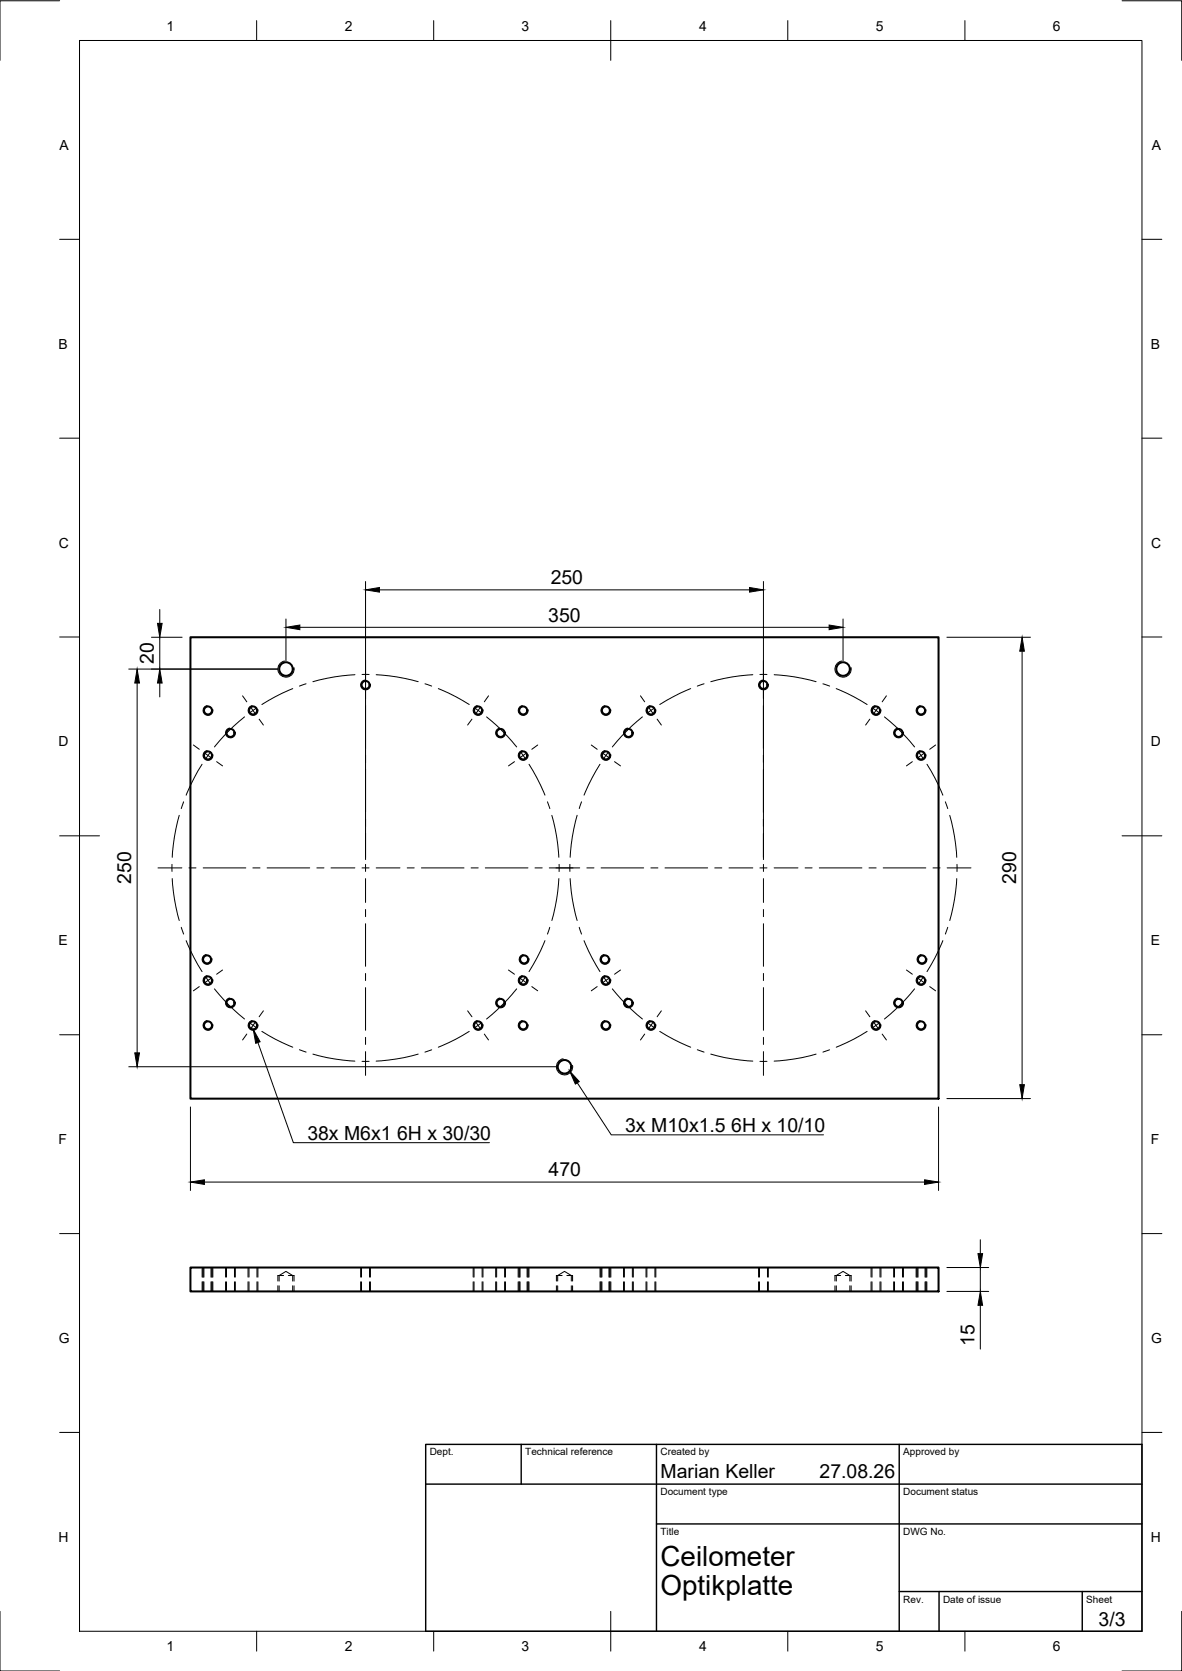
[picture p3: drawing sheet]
<svg xmlns="http://www.w3.org/2000/svg" width="297mm" height="420mm" viewBox="0 0 297 420" stroke-linecap="round" stroke-linejoin="round" font-family="sans-serif">
<!-- layer: Visible -->
<g fill="none" stroke="#000" stroke-width=".51">
<path d="M47.9 160.2h188v116h-188zM47.9 318.7h188v6h-188z"/>
<circle cx="52.3" cy="178.6" r="1.01"/>
<circle cx="63.6" cy="178.6" r="1.01"/>
<circle cx="71.9" cy="168.2" r="1.7"/>
<circle cx="91.9" cy="172.2" r="1.01"/>
<circle cx="120.2" cy="178.6" r="1.01"/>
<circle cx="131.5" cy="178.6" r="1.01"/>
<circle cx="152.3" cy="178.6" r="1.01"/>
<circle cx="163.6" cy="178.6" r="1.01"/>
<circle cx="191.9" cy="172.2" r="1.01"/>
<circle cx="211.9" cy="168.2" r="1.7"/>
<circle cx="220.1" cy="178.6" r="1.01"/>
<circle cx="231.5" cy="178.6" r="1.01"/>
<circle cx="52.3" cy="189.9" r="1.01"/>
<circle cx="57.9" cy="184.3" r="1.01"/>
<circle cx="125.8" cy="184.3" r="1.01"/>
<circle cx="131.5" cy="189.9" r="1.01"/>
<circle cx="152.3" cy="189.9" r="1.01"/>
<circle cx="157.9" cy="184.3" r="1.01"/>
<circle cx="225.8" cy="184.3" r="1.01"/>
<circle cx="231.5" cy="189.9" r="1.01"/>
<circle cx="52" cy="241.2" r="1.01"/>
<circle cx="52.3" cy="246.5" r="1.01"/>
<circle cx="52.3" cy="257.8" r="1.01"/>
<circle cx="57.9" cy="252.2" r="1.01"/>
<circle cx="63.6" cy="257.8" r="1.01"/>
<circle cx="120.2" cy="257.8" r="1.01"/>
<circle cx="125.8" cy="252.2" r="1.01"/>
<circle cx="131.5" cy="257.8" r="1.01"/>
<circle cx="131.5" cy="246.5" r="1.01"/>
<circle cx="131.7" cy="241.2" r="1.01"/>
<circle cx="152" cy="241.2" r="1.01"/>
<circle cx="152.3" cy="246.5" r="1.01"/>
<circle cx="152.3" cy="257.8" r="1.01"/>
<circle cx="157.9" cy="252.2" r="1.01"/>
<circle cx="163.6" cy="257.8" r="1.01"/>
<circle cx="220.1" cy="257.8" r="1.01"/>
<circle cx="225.8" cy="252.2" r="1.01"/>
<circle cx="231.5" cy="246.5" r="1.01"/>
<circle cx="231.5" cy="257.8" r="1.01"/>
<circle cx="231.7" cy="241.2" r="1.01"/>
<circle cx="141.9" cy="268.2" r="1.7"/>
</g>
<!-- layer: Visible Narrow -->
<g fill="none" stroke="#000" stroke-width=".25">
<path d="M52.1 177.4a1.24 1.24 0 0 0-1 1.5 1.24 1.24 0 0 0 1.4 1 1.24 1.24 0 0 0 1-1.5M63.4 177.4a1.24 1.24 0 0 0-1 1.5 1.24 1.24 0 0 0 1.4 1 1.24 1.24 0 0 0 1-1.5M71.5 166.2a2.04 2.04 0 0 0-1.6 2.4 2.04 2.04 0 0 0 2.3 1.6 2.04 2.04 0 0 0 1.7-2.3M91.7 171a1.24 1.24 0 0 0-1 1.4 1.24 1.24 0 0 0 1.4 1 1.24 1.24 0 0 0 1-1.4M119.9 177.4a1.24 1.24 0 0 0-1 1.5 1.24 1.24 0 0 0 1.5 1 1.24 1.24 0 0 0 1-1.5M131.3 177.4a1.24 1.24 0 0 0-1 1.5 1.24 1.24 0 0 0 1.4 1 1.24 1.24 0 0 0 1-1.5M152 177.4a1.24 1.24 0 0 0-1 1.5 1.24 1.24 0 0 0 1.5 1 1.24 1.24 0 0 0 1-1.5M163.4 177.4a1.24 1.24 0 0 0-1 1.5 1.24 1.24 0 0 0 1.4 1 1.24 1.24 0 0 0 1-1.5M191.7 171a1.24 1.24 0 0 0-1.1 1.4 1.24 1.24 0 0 0 1.5 1 1.24 1.24 0 0 0 1-1.4M211.5 166.2a2.04 2.04 0 0 0-1.6 2.4 2.04 2.04 0 0 0 2.3 1.6 2.04 2.04 0 0 0 1.7-2.3M219.9 177.4a1.24 1.24 0 0 0-1 1.5 1.24 1.24 0 0 0 1.5 1 1.24 1.24 0 0 0 1-1.5M231.3 177.4a1.24 1.24 0 0 0-1.1 1.5 1.24 1.24 0 0 0 1.5 1 1.24 1.24 0 0 0 1-1.5"/>
<path d="M52.1 188.7a1.24 1.24 0 0 0-1 1.5 1.24 1.24 0 0 0 1.4 1 1.24 1.24 0 0 0 1-1.5M57.7 183.1a1.24 1.24 0 0 0-1 1.4 1.24 1.24 0 0 0 1.4 1 1.24 1.24 0 0 0 1-1.4M125.6 183.1a1.24 1.24 0 0 0-1 1.4 1.24 1.24 0 0 0 1.4 1 1.24 1.24 0 0 0 1-1.4M131.3 188.7a1.24 1.24 0 0 0-1 1.5 1.24 1.24 0 0 0 1.4 1 1.24 1.24 0 0 0 1-1.5M152 188.7a1.24 1.24 0 0 0-1 1.5 1.24 1.24 0 0 0 1.5 1 1.24 1.24 0 0 0 1-1.5M157.7 183.1a1.24 1.24 0 0 0-1 1.4 1.24 1.24 0 0 0 1.5 1 1.24 1.24 0 0 0 1-1.4M225.6 183.1a1.24 1.24 0 0 0-1 1.4 1.24 1.24 0 0 0 1.4 1 1.24 1.24 0 0 0 1-1.4M231.3 188.7a1.24 1.24 0 0 0-1.1 1.5 1.24 1.24 0 0 0 1.5 1 1.24 1.24 0 0 0 1-1.5M51.8 240a1.24 1.24 0 0 0-1 1.4 1.24 1.24 0 0 0 1.5 1 1.24 1.24 0 0 0 1-1.4M52.1 256.6a1.24 1.24 0 0 0-1 1.4 1.24 1.24 0 0 0 1.4 1 1.24 1.24 0 0 0 1-1.4M52.1 245.3a1.24 1.24 0 0 0-1 1.4 1.24 1.24 0 0 0 1.4 1 1.24 1.24 0 0 0 1-1.4M57.7 250.9a1.24 1.24 0 0 0-1 1.5 1.24 1.24 0 0 0 1.4 1 1.24 1.24 0 0 0 1-1.4"/>
<path d="M63.4 256.6a1.24 1.24 0 0 0-1 1.4 1.24 1.24 0 0 0 1.4 1 1.24 1.24 0 0 0 1-1.4M119.9 256.6a1.24 1.24 0 0 0-1 1.4 1.24 1.24 0 0 0 1.5 1 1.24 1.24 0 0 0 1-1.4M125.6 250.9a1.24 1.24 0 0 0-1 1.5 1.24 1.24 0 0 0 1.4 1 1.24 1.24 0 0 0 1-1.4M131.3 245.3a1.24 1.24 0 0 0-1 1.4 1.24 1.24 0 0 0 1.4 1 1.24 1.24 0 0 0 1-1.4M131.3 256.6a1.24 1.24 0 0 0-1 1.4 1.24 1.24 0 0 0 1.4 1 1.24 1.24 0 0 0 1-1.4M131.5 240a1.24 1.24 0 0 0-1 1.4 1.24 1.24 0 0 0 1.4 1 1.24 1.24 0 0 0 1-1.4M151.8 240a1.24 1.24 0 0 0-1 1.4 1.24 1.24 0 0 0 1.4 1 1.24 1.24 0 0 0 1-1.4M152 256.6a1.24 1.24 0 0 0-1 1.4 1.24 1.24 0 0 0 1.5 1 1.24 1.24 0 0 0 1-1.4M152 245.3a1.24 1.24 0 0 0-1 1.4 1.24 1.24 0 0 0 1.5 1 1.24 1.24 0 0 0 1-1.4M157.7 250.9a1.24 1.24 0 0 0-1 1.5 1.24 1.24 0 0 0 1.5 1 1.24 1.24 0 0 0 1-1.4M163.4 256.6a1.24 1.24 0 0 0-1 1.4 1.24 1.24 0 0 0 1.4 1 1.24 1.24 0 0 0 1-1.4M219.9 256.6a1.24 1.24 0 0 0-1 1.4 1.24 1.24 0 0 0 1.5 1 1.24 1.24 0 0 0 1-1.4"/>
<path d="M225.6 250.9a1.24 1.24 0 0 0-1 1.5 1.24 1.24 0 0 0 1.4 1 1.24 1.24 0 0 0 1-1.4M231.3 256.6a1.24 1.24 0 0 0-1.1 1.4 1.24 1.24 0 0 0 1.5 1 1.24 1.24 0 0 0 1-1.4M231.3 245.3a1.24 1.24 0 0 0-1.1 1.4 1.24 1.24 0 0 0 1.5 1 1.24 1.24 0 0 0 1-1.4M231.5 240a1.24 1.24 0 0 0-1 1.4 1.24 1.24 0 0 0 1.4 1 1.24 1.24 0 0 0 1-1.4M141.5 266.2a2.04 2.04 0 0 0-1.6 2.4 2.04 2.04 0 0 0 2.3 1.6 2.04 2.04 0 0 0 1.7-2.3"/>
</g>
<!-- layer: Hidden -->
<g fill="none" stroke="#000" stroke-width=".25">
<path d="M51 318.7v2.4M51.2 318.7v2.4M53 318.7v2.4M53.3 318.7v2.4M56.9 318.7v2.4M58.9 318.7v2.4M62.6 318.7v2.4M64.6 318.7v2.4M90.8 318.7v2.4M92.9 318.7v2.4M119.1 318.7v2.4M121.2 318.7v2.4"/>
<path d="M124.8 318.7v2.4M126.8 318.7v2.4M130.5 318.7v2.4M130.7 318.7v2.4M132.5 318.7v2.4M132.7 318.7v2.4M151 318.7v2.4M151.3 318.7v2.4M153 318.7v2.4M153.3 318.7v2.4M156.9 318.7v2.4M158.9 318.7v2.4"/>
<path d="M162.6 318.7v2.4M164.6 318.7v2.4M190.9 318.7v2.4M192.9 318.7v2.4M219.1 318.7v2.4M221.1 318.7v2.4M224.8 318.7v2.4M226.8 318.7v2.4M230.4 318.7v2.4M230.7 318.7v2.4M232.5 318.7v2.4M232.7 318.7v2.4"/>
<path d="M51 322.3v2.4M51.2 322.3v2.4M53 322.3v2.4M53.3 322.3v2.4M56.9 322.3v2.4M58.9 322.3v2.4M62.6 322.3v2.4M64.6 322.3v2.4M69.8 320.7h1.5M70.1 322.1v-1.4l1.8-1 1.7 1v1.4M70.1 323.3v1.4M72.5 320.7h1.4"/>
<path d="M73.6 323.3v1.4M90.8 322.3v2.4M92.9 322.3v2.4M119.1 322.3v2.4M121.2 322.3v2.4M124.8 322.3v2.4M126.8 322.3v2.4M130.5 322.3v2.4M130.7 322.3v2.4M132.5 322.3v2.4M132.7 322.3v2.4M139.8 320.7h1.5"/>
<path d="M140.1 322.1v-1.4l1.8-1 1.7 1v1.4M140.1 323.3v1.4M142.5 320.7h1.4M143.6 323.3v1.4M151 322.3v2.4M151.3 322.3v2.4M153 322.3v2.4M153.3 322.3v2.4M156.9 322.3v2.4M158.9 322.3v2.4M162.6 322.3v2.4M164.6 322.3v2.4"/>
<path d="M190.9 322.3v2.4M192.9 322.3v2.4M209.8 320.7h1.5M210.2 322.1v-1.4l1.7-1 1.7 1v1.4M210.2 323.3v1.4M212.4 320.7h1.5M213.6 323.3v1.4M219.1 322.3v2.4M221.1 322.3v2.4M224.8 322.3v2.4M226.8 322.3v2.4M230.4 322.3v2.4"/>
<path d="M230.7 322.3v2.4M232.5 322.3v2.4M232.7 322.3v2.4"/>
</g>
<!-- layer: Hidden Narrow -->
<g fill="none" stroke="#000" stroke-width=".25">
<path d="M50.8 318.7v2.4M51 318.7v2.4M53.3 318.7v2.4M53.5 318.7v2.4M56.7 318.7v2.4M59.1 318.7v2.4M62.3 318.7v2.4M64.8 318.7v2.4M90.6 318.7v2.4M93.1 318.7v2.4M118.9 318.7v2.4M121.4 318.7v2.4"/>
<path d="M124.6 318.7v2.4M127 318.7v2.4M130.2 318.7v2.4M130.5 318.7v2.4M132.7 318.7v2.4M132.9 318.7v2.4M150.8 318.7v2.4M151 318.7v2.4M153.2 318.7v2.4M153.5 318.7v2.4M156.7 318.7v2.4M159.2 318.7v2.4"/>
<path d="M162.3 318.7v2.4M164.8 318.7v2.4M190.6 318.7v2.4M193.1 318.7v2.4M218.9 318.7v2.4M221.4 318.7v2.4M224.6 318.7v2.4M227 318.7v2.4M230.2 318.7v2.4M230.5 318.7v2.4M232.7 318.7v2.4M232.9 318.7v2.4"/>
<path d="M50.8 322.3v2.4M51 322.3v2.4M53.3 322.3v2.4M53.5 322.3v2.4M56.7 322.3v2.4M59.1 322.3v2.4M62.3 322.3v2.4M64.8 322.3v2.4M69.8 320.7v1.4M69.8 323.3v1.4M73.9 320.7v1.4M73.9 323.3v1.4"/>
<path d="M90.6 322.3v2.4M93.1 322.3v2.4M118.9 322.3v2.4M121.4 322.3v2.4M124.6 322.3v2.4M127 322.3v2.4M130.2 322.3v2.4M130.5 322.3v2.4M132.7 322.3v2.4M132.9 322.3v2.4M139.8 320.7v1.4M139.8 323.3v1.4"/>
<path d="M143.9 320.7v1.4M143.9 323.3v1.4M150.8 322.3v2.4M151 322.3v2.4M153.2 322.3v2.4M153.5 322.3v2.4M156.7 322.3v2.4M159.2 322.3v2.4M162.3 322.3v2.4M164.8 322.3v2.4M190.6 322.3v2.4M193.1 322.3v2.4"/>
<path d="M209.8 320.7v1.4M209.8 323.3v1.4M213.9 320.7v1.4M213.9 323.3v1.4M218.9 322.3v2.4M221.4 322.3v2.4M224.6 322.3v2.4M227 322.3v2.4M230.2 322.3v2.4M230.5 322.3v2.4M232.7 322.3v2.4M232.9 322.3v2.4"/>
</g>
<!-- layer: BORDER -->
<g fill="none" stroke="#000" stroke-width=".25">
<path d="M15 .2h-15v15M20 10.2h267v400h-267zM64.5 5.2v5M109 5.2v5M153.5 5.2v10M198 5.2v5M242.5 5.2v5M282 .2h15v15M15 60.2h5M287 60.2h5M15 110.2h5M287 110.2h5"/>
<path d="M15 160.2h5M287 160.2h5M15 210.2h10M282 210.2h10M15 260.2h5M287 260.2h5M15 310.2h5M287 310.2h5M15 360.2h5M287 360.2h5M0 405.2v15h15M64.5 410.2v5"/>
<path d="M109 410.2v5M153.5 405.2v10M198 410.2v5M242.5 410.2v5M297 405.2v15h-15"/>
</g>
<!-- layer: TITLEBLOCK -->
<path d="M107 363.2h180v47h-180zM107 373.2h180M131 363.2v10M165 363.2v47M226 363.2v47M165 383.2h122M226 400.2h61M236 400.2v10M272 400.2v10" fill="none" stroke="#000" stroke-width=".36"/>
<!-- layer: Smart Centers -->
<g fill="none" stroke="#000" stroke-width=".25">
<path d="M61 175l1 1.5M63.1 177.9l1 1.5M64.3 178.1l-1.4 1.1M73.6 173.1l-4.4 2.1-3.4 1.9M76.9 171.9l-1.7 .6M89.2 169.7l-5.2 .5-5.4 1.2M91 169.6h1.8M91.9 166.1v6M91.9 173.8v1.8M91.9 177.4v10.7M94.5 169.7l5.2 .5 5.4 1.2M106.8 171.9l1.7 .6"/>
<path d="M110.2 173.1l4.3 2.1 3.4 1.9M119.4 178.1l1.5 1.1M120.7 177.9l-1.1 1.5M122.8 175l-1.1 1.5M161 175l1 1.5M163 177.9l1.1 1.5M164.3 178.1l-1.4 1.1M173.6 173.1l-4.4 2.1-3.4 1.9M176.9 171.9l-1.7 .6M189.2 169.7l-5.2 .5-5.4 1.2M191 169.6h1.7M191.9 166.1v6"/>
<path d="M191.9 173.8v1.8M191.9 177.4v10.7M194.5 169.7l5.2 .5 5.4 1.2M206.8 171.9l1.7 .6M210.1 173.1l4.4 2.1 3.4 1.9M219.4 178.1l1.5 1.1M220.7 177.9l-1.1 1.5M222.8 175l-1.1 1.5M48.6 187.3l1.5 1.1M50.8 192.2l-2 3.4-2 4.3M51.5 189.4l1.5 1.1M52.8 189.2l-1 1.5"/>
<path d="M54.4 191.5l1.5 1.1M61.4 180.3l-4 3.5-3.5 4M65.1 180.8l1.1 1.5M91.9 189.9v1.8M91.9 193.5v10.7M118.6 180.8l-1.1 1.5M122.3 180.3l4 3.5 3.5 4M129.3 191.5l-1.5 1.1M130.9 189.2l1.1 1.5M132.2 189.4l-1.5 1.1M132.9 192.2l2 3.4 2 4.3M135.1 187.3l-1.5 1.1"/>
<path d="M148.6 187.3l1.5 1.1M150.8 192.2l-2 3.4-2 4.3M151.5 189.4l1.5 1.1M152.8 189.2l-1 1.5M154.4 191.5l1.5 1.1M161.4 180.3l-3.9 3.5-3.6 4M165.1 180.8l1.1 1.5M191.9 189.9v1.8M191.9 193.5v10.7M218.6 180.8l-1.1 1.5M222.3 180.3l4 3.5 3.5 4M229.3 191.5l-1.5 1.1"/>
<path d="M230.9 189.2l1.1 1.5M232.2 189.4l-1.5 1.1M233 192.2l1.9 3.4 2 4.3M235.1 187.3l-1.5 1.1M39.7 218.2h6M43.2 217.3v1.8M45 205l-1.2 5.4-.5 5.2M46.1 201.6l-.5 1.7M47.5 218.2h1.8M51.1 218.2h10.7M63.5 218.2h1.8M67.1 218.2h10.7"/>
<path d="M79.6 218.2h1.8M83.2 218.2h6M91 218.2h1.8M91.9 206v1.8M91.9 209.6v6M91.9 217.3v1.8M94.5 218.2h6M102.3 218.2h1.8M105.9 218.2h10.7M118.4 218.2h1.8M122 218.2h10.7M134.5 218.2h1.7"/>
<path d="M137.6 201.6l.6 1.7M138 218.2h7.7M138.7 205l1.2 5.4 .5 5.2M140.5 217.3v1.8M143.2 217.3v1.8M145 205l-1.2 5.4-.5 5.2M146.1 201.6l-.5 1.7M147.5 218.2h1.8M151 218.2h10.8M163.6 218.2h1.7M167.1 218.2h10.7M179.6 218.2h1.8"/>
<path d="M183.2 218.2h6M191 218.2h1.7M191.9 206v1.8M191.9 209.6v6M191.9 217.3v1.8M194.5 218.2h6M202.3 218.2h1.8M205.9 218.2h10.7M218.4 218.2h1.8M222 218.2h10.7M234.5 218.2h1.7M237.6 201.6l.6 1.7"/>
<path d="M238 218.2h6M238.7 205l1.2 5.4 .5 5.2M240.5 217.3v1.8M43.3 220.9l.5 5.2 1.2 5.4M45.6 233.2l.5 1.7M46.8 236.5l2 4.4 2 3.4M91.9 220.9v6M91.9 228.7v1.8M91.9 232.3v10.7M136.9 236.5l-2 4.4-2 3.4M138.2 233.2l-.6 1.7M140.4 220.9l-.5 5.2-1.2 5.4"/>
<path d="M143.3 220.9l.5 5.2 1.2 5.4M145.6 233.2l.5 1.7M146.8 236.5l2 4.4 2 3.4M191.9 220.9v6M191.9 228.7v1.8M191.9 232.3v10.7M236.9 236.5l-2 4.4-1.9 3.4M238.2 233.2l-.6 1.7M240.4 220.9l-.5 5.2-1.2 5.4M50.1 248.1l-1.5 1M51.8 245.8l1 1.4M53 246l-1.5 1"/>
<path d="M53.9 248.6l3.5 4 4 3.6M55.9 243.9l-1.5 1.1M62.9 257.3l1.4 1M64.1 257.1l-1 1.5M65.8 259.3l3.4 2 4.4 2M66.2 254.2l-1.1 1.5M91.9 244.8v1.7M91.9 248.3v10.8M117.5 254.2l1.1 1.5M117.9 259.3l-3.4 2-4.3 2M119.6 257.1l1.1 1.5M120.9 257.3l-1.5 1"/>
<path d="M127.8 243.9l1.5 1.1M129.8 248.6l-3.5 4-4 3.6M130.7 246l1.5 1M132 245.8l-1.1 1.4M133.6 248.1l1.5 1M150.1 248.1l-1.5 1M151.8 245.8l1 1.4M153 246l-1.5 1M153.9 248.6l3.6 4 3.9 3.6M155.9 243.9l-1.5 1.1M162.9 257.3l1.4 1M164.1 257.1l-1.1 1.5"/>
<path d="M165.8 259.3l3.4 2 4.4 2M166.2 254.2l-1.1 1.5M191.9 244.8v1.7M191.9 248.3v10.8M217.5 254.2l1.1 1.5M217.9 259.3l-3.4 2-4.4 2M219.6 257.1l1.1 1.5M220.9 257.3l-1.5 1M227.8 243.9l1.5 1.1M229.8 248.6l-3.5 4-4 3.6M230.7 246l1.5 1M232 245.8l-1.1 1.4"/>
<path d="M233.6 248.1l1.5 1M62 260l-1 1.5M75.2 263.9l1.7 .6M78.6 265l5.4 1.3 5.2 .5M91 266.9h1.8M91.9 260.8v1.8M91.9 264.4v6M105.1 265l-5.4 1.3-5.2 .5M108.5 264l-1.7 .5M121.7 260l1.1 1.5M162 260l-1 1.5M175.2 263.9l1.7 .6"/>
<path d="M178.6 265l5.4 1.3 5.2 .5M191 266.9h1.7M191.9 260.8v1.8M191.9 264.4v6M205.1 265l-5.4 1.3-5.2 .5M208.5 264l-1.7 .5M221.7 260l1.1 1.5"/>
</g>
<!-- layer: FD_Dimensions -->
<g fill="none" stroke="#000" stroke-width=".25">
<path d="M40.2 153.2v3.5M71.9 155.6v10.5M75.4 157.7h133M91.9 146.2v69.9M95.4 148.3h93M191.9 146.2v69.9M211.9 155.6v10.5M32.4 168.2h37.4M34.5 171.7v93M38.1 160.2h7.7M40.2 160.2v8M40.2 171.7v3.5"/>
<path d="M238 160.2h21M256.9 163.7v109M32.4 268.2h107.4M47.9 278.3v21M235.9 278.3v21M238 276.2h21M51.4 297.2h180.9M238 318.7h10.5M246.4 311.7v3.5M246.4 318.7v6M238 324.7h10.5M246.4 328.2v11"/>
</g>
<g fill="#000" stroke="#000" stroke-width=".25">
<path d="M39.6 156.7h1.1l-.5 3.5zM71.9 157.7l3.5-.5v1.1zM91.9 148.3l3.5-.6v1.2zM188.4 147.7l3.5 .6-3.5 .6zM208.4 157.2l3.5 .5-3.5 .6zM34.5 168.2l.6 3.5h-1.2zM40.2 168.2l.5 3.5h-1.1zM256.9 160.2l.5 3.5h-1.1zM33.9 264.7h1.2l-.6 3.5zM256.3 272.7h1.1l-.5 3.5zM47.9 297.2l3.5-.5v1.1zM232.3 296.7l3.6 .5-3.6 .6z"/>
<path d="M245.8 315.2h1.1l-.5 3.5zM246.4 324.7l.5 3.5h-1.1z"/>
</g>
<!-- layer: Hole Notes -->
<path d="M63.6 258.8l1.8 3.1-1.1 .4zM143.2 269.3l2.4 2.6-1 .7z" fill="#000" stroke="#000" stroke-width=".25"/>
<path d="M64.8 262.1l8.9 25.2h49.3M145.1 272.3l8.5 13h53.3" fill="none" stroke="#000" stroke-width=".25"/>
<g font-size="7">
<text x="166" y="393.7">Ceilometer</text>
<text x="166" y="401.2">Optikplatte</text>
</g>
<g font-size="4.9">
<text x="138.4" y="146.9">250</text>
<text x="137.8" y="156.3">350</text>
<text x="38.7" y="166.9" transform="rotate(-90 38.7 166.9)">20</text>
<text x="33" y="222.3" transform="rotate(-90 33 222.3)">250</text>
<text x="255.4" y="222.3" transform="rotate(-90 255.4 222.3)">290</text>
<text x="77.2" y="286.6">38x M6x1</text>
<text x="99.8" y="286.6">6H x 30/30</text>
<text x="157.1" y="284.6">3x M10x1.5</text>
<text x="183.7" y="284.6">6H x 10/10</text>
<text x="137.9" y="295.8">470</text>
<text x="244.9" y="338.3" transform="rotate(-90 244.9 338.3)">15</text>
<text x="166" y="371.7">Marian Keller</text>
<text x="206" y="371.7">27.08.26</text>
<text x="276.1" y="408.8">3/3</text>
</g>
<g font-size="3.5">
<text x="41.9" y="7.7">1</text>
<text x="86.6" y="7.7">2</text>
<text x="131.1" y="7.7">3</text>
<text x="175.7" y="7.7">4</text>
<text x="220.1" y="7.7">5</text>
<text x="264.6" y="7.7">6</text>
<text x="15" y="37.7">A</text>
<text x="289.5" y="37.7">A</text>
<text x="14.7" y="87.7">B</text>
<text x="289.2" y="87.7">B</text>
<text x="14.8" y="137.7">C</text>
<text x="289.3" y="137.7">C</text>
<text x="14.7" y="187.7">D</text>
<text x="289.2" y="187.7">D</text>
<text x="14.7" y="237.7">E</text>
<text x="289.2" y="237.7">E</text>
<text x="14.7" y="287.7">F</text>
<text x="289.2" y="287.7">F</text>
<text x="14.8" y="337.7">G</text>
<text x="289.3" y="337.7">G</text>
<text x="14.7" y="387.7">H</text>
<text x="289.2" y="387.7">H</text>
<text x="41.9" y="415.2">1</text>
<text x="86.6" y="415.2">2</text>
<text x="131.1" y="415.2">3</text>
<text x="175.7" y="415.2">4</text>
<text x="220.1" y="415.2">5</text>
<text x="264.6" y="415.2">6</text>
</g>
<g font-size="2.5">
<text x="108" y="366">Dept.</text>
<text x="132" y="366">Technical reference</text>
<text x="166" y="366">Created by</text>
<text x="227" y="366">Approved by</text>
<text x="166" y="376">Document type</text>
<text x="227" y="376">Document status</text>
<text x="166" y="386">Title</text>
<text x="227" y="386">DWG No.</text>
<text x="227" y="403">Rev.</text>
<text x="237" y="403">Date of issue</text>
<text x="273" y="403">Sheet</text>
</g>
</svg>
